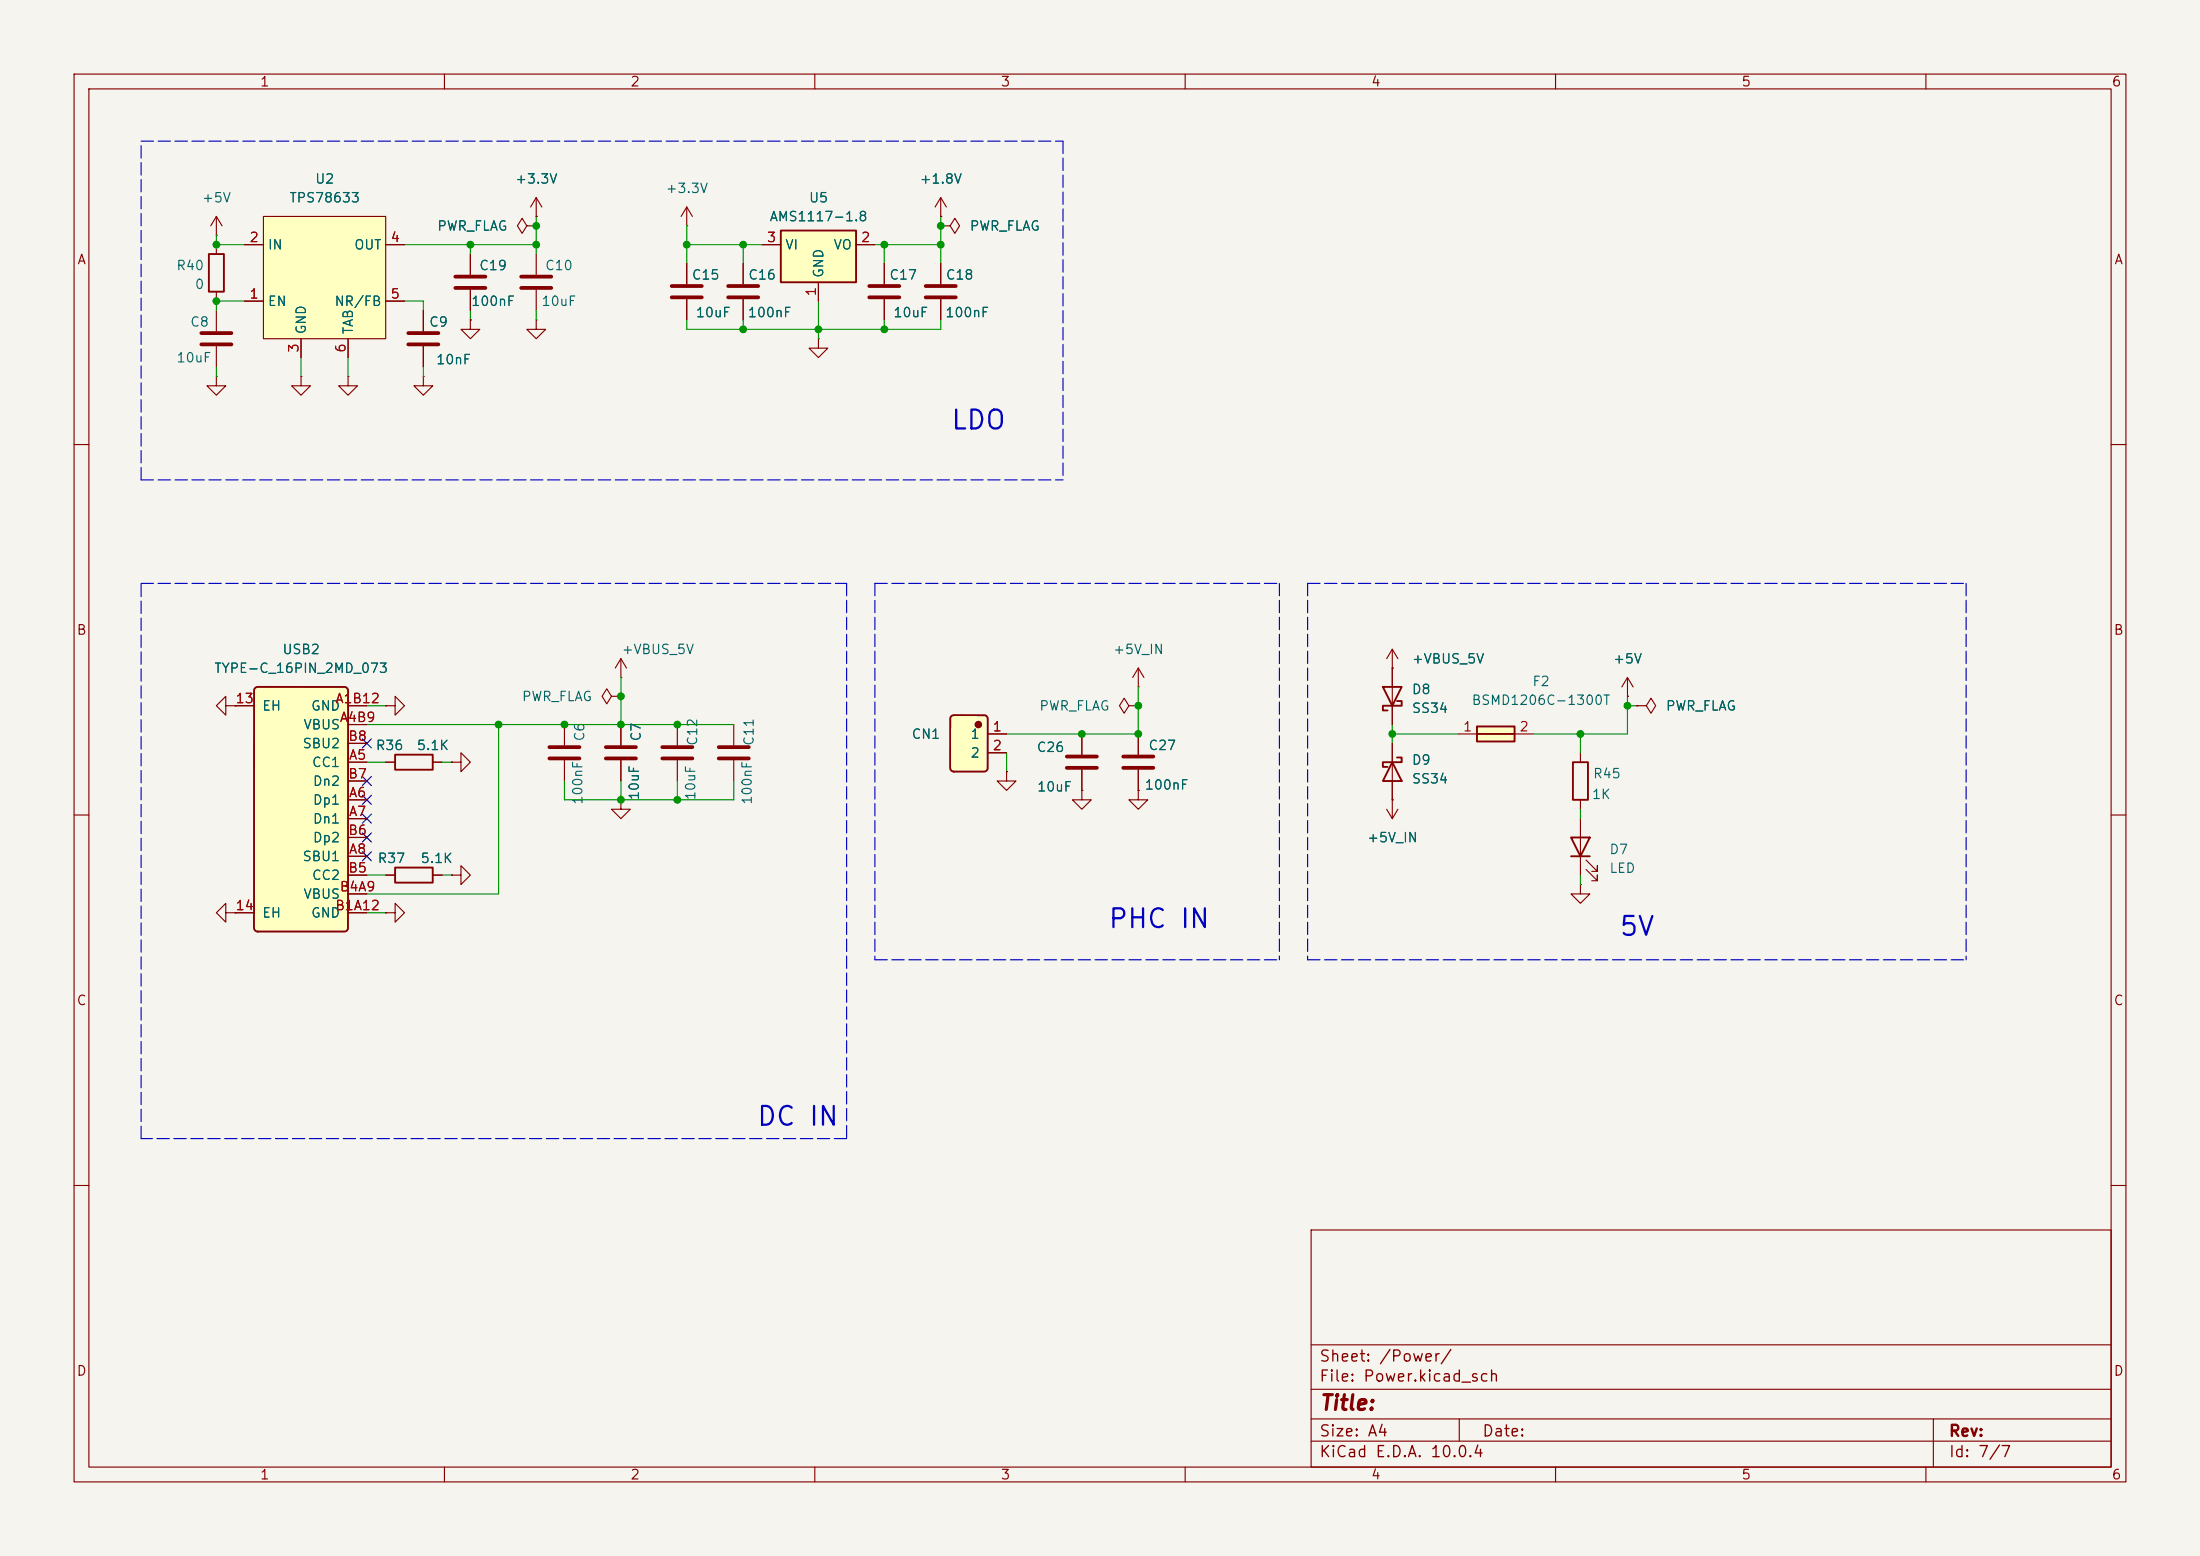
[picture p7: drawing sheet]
<svg xmlns="http://www.w3.org/2000/svg" width="297mm" height="210mm" viewBox="0 0 297 210" stroke-linecap="round" stroke-linejoin="round" font-family="sans-serif">
<path d="M0 0h297v210h-297z" fill="#f5f4ef" stroke="#f5f4ef" stroke-width=".14"/>
<g fill="none" stroke="#840000" stroke-width=".15">
<path d="M10 10h277v190h-277zM12 12h273v186h-273zM60 10v2M110 10v2M160 10v2M210 10v2M260 10v2M29.2 41.9v2.8M29.2 46.7v2.8M10 60h2M285 60h2M30.5 95.3v-1.3l-1.3 1.3 1.3 1.2v-1.2h1.2"/>
<path d="M31.7 95.3h.1M146 99.1v2.8M10 110h2M135.9 104.1v1.3h1.3l-1.3 1.3-1.3-1.3h1.3M135.9 104.1h.1M146 103.9v2.8M285 110h2M10 160h2M177 166h108v32h-108zM285 160h2M60 198v2M110 198v2"/>
<path d="M160 198v2M177 194.5h108M177 191.5h108M177 187.5h108M177 181.5h108M197 191.5v3M210 198v2M260 198v2M261 191.5v6.5"/>
</g>
<path d="M27.2 46.5h4M27.2 45h4M144 102.1h4.1M144 103.6h4.1" fill="none" stroke="#840000" stroke-width=".51"/>
<path d="M128.4 96.7l.4-.2h4.1l.4 .2v.3v6.7v.2l-.5 .2h-4a.51 .51 0 0 1-.5-.5v-6.7z" fill="#ffffc2"/>
<circle cx="132.1" cy="97.8" r=".38" fill="#840000" stroke="#840000" stroke-width=".25"/>
<path d="M128.4 96.7l.4-.2h4.1l.4 .2v.3v6.7v.2l-.5 .2h-4a.51 .51 0 0 1-.5-.5v-6.7z" fill="none" stroke="#840000" stroke-width=".25"/>
<g fill="none" stroke="#840000" stroke-width=".15">
<path d="M71.1 30.5l-.6-1-.7 1 .7 1 .6-1h1.3M72.4 29.2h.1M72.4 30.5h.1M72.4 26.7l-.8 1.2M72.4 26.7l.8 1.2M72.4 26.7v2.5M40.6 50.8v1.3h1.3l-1.3 1.2-1.2-1.2h1.2M40.6 50.8h.1M47 50.8v1.3h1.3l-1.3 1.2-1.3-1.2h1.3M47 50.8h.1M133.3 99.1h2.6M133.3 101.6h2.6"/>
<path d="M146 106.7v1.3h1.3l-1.3 1.2-1.2-1.2h1.2M146 106.7h.1"/>
</g>
<path d="M35.6 29.2h16.5v16.5h-16.5z" fill="#ffffc2"/>
<g fill="none" stroke="#840000" stroke-width=".15">
<path d="M29.2 31.8h.1M29.2 29.2l-.8 1.3M29.2 29.2l.8 1.3M29.2 29.2v2.6M29.2 33v1.3M29.2 39.4v1.2M33 33h2.6M35.6 29.2h16.5v16.5h-16.5zM52.1 33h2.5M33 40.6h2.6M40.6 45.7v2.6M47 45.7v2.6"/>
<path d="M52.1 40.6h2.5M57.1 50.8v1.3h1.3l-1.3 1.2-1.2-1.2h1.2M57.1 50.8h.1M152.4 95.3l-.6-1.1-.7 1.1 .7 1 .6-1h1.3M153.7 92.7h.1M153.7 95.3h.1M153.7 90.2v2.5M153.7 99.1v2.8M153.7 90.2l-.8 1.2M153.7 90.2l.7 1.2M52.1 102.9h1.2M58.4 102.9h1.3"/>
<path d="M61 102.9h1.2v-1.3l1.3 1.3-1.3 1.2v-1.2M61 102.9h.1M61 118.1h1.2v-1.3l1.3 1.3-1.3 1.3v-1.3M61 118.1h.1M153.7 106.7v1.3h1.2l-1.2 1.2-1.3-1.2h1.3M153.7 106.7h.1M153.7 103.9v2.8M30.5 123.2v-1.3l-1.3 1.3 1.3 1.3v-1.3h1.2M31.7 123.2h.1"/>
</g>
<path d="M151.6 102.1h4.1M151.6 103.6h4.1" fill="none" stroke="#840000" stroke-width=".51"/>
<path d="M28.2 34.3h2v5.1h-2zM53.3 101.9h5.1v2h-5.1z" fill="none" stroke="#840000" stroke-width=".25"/>
<path d="M34.4 92.9l.4-.2h11.8l.2 .2 .2 .3v32.2l-.2 .2-.3 .1h-11.7a.51 .51 0 0 1-.5-.5v-32.1z" fill="#ffffc2"/>
<path d="M34.4 92.9l.4-.2h11.8l.2 .2 .2 .3v32.2l-.2 .2-.3 .1h-11.7a.51 .51 0 0 1-.5-.5v-32.1zM188 102.9l1.2 2.5h-2.5zM188.6 102.2h.6v.7h-2.5v.6h.6M212.3 102.9h2.1v5.1h-2.1z" fill="none" stroke="#840000" stroke-width=".25"/>
<g fill="none" stroke="#840000" stroke-width=".15">
<path d="M63.5 34.3v2.8M63.5 39.1v2.8M72.4 34.3v2.8M72.4 39.1v2.8M63.5 43.2v1.3h1.3l-1.3 1.2-1.3-1.2h1.3M63.5 43.2h.1M72.4 43.2v1.3h1.3l-1.3 1.2-1.3-1.2h1.3M72.4 43.2h.1M31.7 95.3h2.6M47 95.3h2.5M47 97.8h2.5M76.2 97.8v2.8"/>
<path d="M82.5 94l-.6-1-.6 1 .6 1 .6-1h1.3M83.8 91.4h.1M83.8 94h.1M83.8 88.9v2.5M83.8 97.8v2.8M83.8 88.9l.8 1.3M83.8 88.9l-.7 1.3M91.4 97.8v2.8M99.1 97.8v2.8M219.7 94h.1M219.7 91.4l-.8 1.3M219.7 91.4l.8 1.3"/>
<path d="M219.7 91.4v2.6M47 102.9h2.5M47 108h2.5M47 110.5h2.5M47 115.6h2.5M47 118.1h2.5M47 113h2.5M47 105.4h2.5M47 100.3h2.5M76.2 102.6v2.8M83.8 102.6v2.8M91.4 102.6v2.8"/>
<path d="M99.1 102.6v2.8M187.2 109.2l.8 1.3M188 108h.1M188 100.3v10.2M188.7 109.2l-.7 1.3M213.4 119.4v1.3h1.2l-1.2 1.2-1.3-1.2h1.3M213.4 119.4h.1M213.4 101.6v1.3M213.4 108v1.2M31.7 123.2h2.6M47 123.2h2.5M47 120.7h2.5"/>
</g>
<path d="M61.5 38.9h4M61.5 37.3h4M70.4 38.9h4M70.4 37.3h4M74.2 100.8h4M74.2 102.4h4M81.8 100.8h4.1M81.8 102.4h4.1M89.4 100.8h4.1M89.4 102.4h4.1M97 100.8h4.1M97 102.4h4.1" fill="none" stroke="#840000" stroke-width=".51"/>
<path d="M199.4 98h5.1v2.1h-5.1z" fill="#ffffc2"/>
<path d="M186.7 92.7h2.5l-1.2 2.6zM188.6 94.6h.6v.7h-2.5v.6h.6M199.4 98h5.1v2.1h-5.1zM199.4 99.1h5.1M53.3 117.1h5.1v2h-5.1zM212.1 113h2.5l-1.2 2.6zM212.1 115.6h2.5" fill="none" stroke="#840000" stroke-width=".25"/>
<g fill="none" stroke="#840000" stroke-width=".15">
<path d="M188 90.2h.1M188 87.6l.7 1.3M188 87.6l-.8 1.3M188 87.6v10.2M196.8 99.1h2.6M204.5 99.1h2.5M221 95.3h1.2l.7-1.1 .6 1.1-.6 1-.7-1M221 95.3h.1M52.1 118.1h1.2M58.4 118.1h1.3M83.8 108v1.2h1.3l-1.3 1.3-1.3-1.3h1.3M83.8 108h.1"/>
<path d="M213.4 110.5v7.6M214.1 117.3l1.5 1.6v-.8v.8h-.7M214.1 116.1l1.5 1.5v-.8v.8h-.7M52.1 123.2h1.2v-1.3l1.3 1.3-1.3 1.3v-1.3M52.1 123.2h.1"/>
</g>
<path d="M105.4 31.1h10.2v7h-10.2z" fill="#ffffc2"/>
<path d="M105.4 31.1h10.2v7h-10.2z" fill="none" stroke="#840000" stroke-width=".25"/>
<g fill="none" stroke="#840000" stroke-width=".15">
<path d="M33 33h2.6M52.1 33h2.5M63.5 34.3v2.8M63.5 39.1v2.8M72.4 29.2h.1M72.4 30.5h.1M92.7 30.5h.1M92.7 27.9l-.8 1.3M92.7 27.9l.8 1.3M92.7 27.9v2.6M92.7 35.6v2.8M100.3 35.6v2.8"/>
<path d="M102.9 33h2.5M110.5 38.1v2.5M115.6 33h2.5M119.4 35.6v2.8M127 29.2h.1M127 30.5h1.3l.6-1 .6 1-.6 1-.6-1M127 30.5h.1M127 26.7l-.8 1.2M127 26.7l.8 1.2M127 26.7v2.5M127 35.6v2.8M29.2 50.8v1.3h1.3l-1.3 1.2-1.3-1.2h1.3"/>
<path d="M29.2 50.8h.1M33 40.6h2.6M40.6 45.7v2.6M47 45.7v2.6M52.1 40.6h2.5M57.1 41.9v2.8M57.1 46.7v2.8M63.5 43.2h.1M92.7 40.4v2.8M100.3 40.4v2.8M110.5 45.7v1.3h1.3l-1.3 1.3-1.3-1.3h1.3M110.5 45.7h.1"/>
<path d="M119.4 40.4v2.8M127 40.4v2.8M31.7 95.3h.1M31.7 95.3h2.6M47 95.3h2.5M47 97.8h2.5M52.1 95.3h1.2v-1.3l1.3 1.3-1.3 1.2v-1.2M52.1 95.3h.1M83.8 97.8v2.8M133.3 99.1h2.6M146 99.1v2.8M153.7 99.1v2.8"/>
<path d="M188 90.2h.1M188 90.2v2.5M188 95.3v2.5M219.7 94h.1M221 95.3h.1M47 102.9h2.5M47 108h2.5M47 110.5h2.5M47 115.6h2.5M47 118.1h2.5M47 113h2.5M47 105.4h2.5"/>
<path d="M47 100.3h2.5M52.1 102.9h1.2M52.1 118.1h1.2M58.4 102.9h1.3M58.4 118.1h1.3M61 118.1h.1M61 102.9h.1M83.8 108h.1M83.8 102.6v2.8M133.3 101.6h2.6M135.9 104.1h.1M146 106.7h.1"/>
<path d="M146 103.9v2.8M153.7 106.7h.1M153.7 103.9v2.8M188 108h.1M188 100.3v2.6M188 105.4v2.6M31.7 123.2h.1M31.7 123.2h2.6M47 123.2h2.5M47 120.7h2.5M52.1 123.2h.1"/>
</g>
<path d="M90.7 38.6h4M98.3 38.6h4.1M117.3 38.6h4.1M125 38.6h4M55.1 46.5h4.1M55.1 45h4.1M90.7 40.1h4M98.3 40.1h4.1M117.3 40.1h4.1M125 40.1h4" fill="none" stroke="#840000" stroke-width=".51"/>
<g fill="none" stroke="#0000c2" stroke-width=".15" stroke-dasharray="1.7 .6">
<path d="M19 19.1h124.5M143.5 19.1v45.7M19 78.7h95.3M19 64.8h124.5M19 64.8v-45.7M114.3 78.7v75M118.1 78.7h54.6M118.1 78.7v50.8M172.7 78.7v50.8M176.5 78.7h88.9M176.5 78.7v50.8M265.4 78.7v50.8"/>
<path d="M118.1 129.5h54.6M176.5 129.5h88.9M19 153.7v-75M114.3 153.7h-95.3"/>
</g>
<g fill="none" stroke="#009600" stroke-width=".15">
<path d="M29.2 31.8v1.2h3.8M54.6 33h17.8M63.5 33v1.3M72.4 29.2v5.1M92.7 33h10.2M92.7 30.5v5.1M100.3 33v2.6M118.1 33h8.9M119.4 33v2.6M127 29.2v6.4M29.2 49.5v1.3M33 40.6h-3.8v1.3"/>
<path d="M40.6 48.3v2.5M47 48.3v2.5M54.6 40.6h2.5v1.3M57.1 49.5v1.3M63.5 41.9v1.3M72.4 41.9v1.3M92.7 43.2v1.3h34.3v-1.3M100.3 43.2v1.3M110.5 40.6v5.1M119.4 43.2v1.3M49.5 97.8h49.6M49.5 95.3h2.6"/>
<path d="M67.3 97.8v22.9h-17.8M83.8 91.4v6.4M153.7 92.7v6.4h-17.8M188 99.1h8.8M188 97.8v2.5M213.4 99.1v2.5M219.7 94v5.1h-12.7M219.7 95.3h1.3M49.5 102.9h2.6M49.5 118.1h2.6M59.7 102.9h1.3M59.7 118.1h1.3"/>
<path d="M76.2 105.4v2.6h22.9v-2.6M83.8 105.4v2.6M91.4 105.4v2.6M135.9 101.6v2.5M213.4 109.2v1.3M213.4 118.1v1.3M49.5 123.2h2.6"/>
</g>
<path d="M48.9 99.7l1.2 1.2M50.1 99.7l-1.2 1.2M48.9 115l1.2 1.2M48.9 107.3l1.2 1.3M48.9 109.9l1.2 1.2M48.9 112.4l1.2 1.2M48.9 104.8l1.2 1.2M50.1 115l-1.2 1.2M50.1 107.3l-1.2 1.3M50.1 109.9l-1.2 1.2M50.1 112.4l-1.2 1.2M50.1 104.8l-1.2 1.2" fill="none" stroke="#000084" stroke-width=".15"/>
<g fill="#009600" stroke="#009600" stroke-width=".14">
<circle cx="110.5" cy="44.5" r=".46"/>
<circle cx="91.4" cy="108" r=".46"/>
<circle cx="83.8" cy="97.8" r=".46"/>
<circle cx="100.3" cy="44.5" r=".46"/>
<circle cx="91.4" cy="97.8" r=".46"/>
<circle cx="83.8" cy="108" r=".46"/>
<circle cx="127" cy="30.5" r=".46"/>
<circle cx="119.4" cy="33" r=".46"/>
<circle cx="119.4" cy="44.5" r=".46"/>
<circle cx="127" cy="33" r=".46"/>
<circle cx="153.7" cy="99.1" r=".46"/>
<circle cx="146" cy="99.1" r=".46"/>
<circle cx="153.7" cy="95.3" r=".46"/>
<circle cx="72.4" cy="30.5" r=".46"/>
<circle cx="29.2" cy="33" r=".46"/>
<circle cx="29.2" cy="40.6" r=".46"/>
<circle cx="188" cy="99.1" r=".46"/>
<circle cx="213.4" cy="99.1" r=".46"/>
<circle cx="219.7" cy="95.3" r=".46"/>
<circle cx="92.7" cy="33" r=".46"/>
<circle cx="100.3" cy="33" r=".46"/>
<circle cx="72.4" cy="33" r=".46"/>
<circle cx="67.3" cy="97.8" r=".46"/>
<circle cx="76.2" cy="97.8" r=".46"/>
<circle cx="83.8" cy="94" r=".46"/>
<circle cx="63.5" cy="33" r=".46"/>
</g>
<g font-size="2.5" fill="#0000c2">
<text x="128.2" y="58.6">LDO</text>
<text x="149.5" y="125.9">PHC IN</text>
<text x="218.5" y="126.9">5V</text>
<text x="102" y="152.6">DC IN</text>
</g>
<text font-size="2" fill="#840000" x="178" y="190.8">Title:</text>
<g font-size="1.5" fill="#840000">
<text x="178" y="184.2">Sheet: /Power/</text>
<text x="178" y="186.9">File: Power.kicad_sch</text>
<text x="178" y="197.1">KiCad E.D.A. 10.0.4</text>
<text x="178" y="194.3">Size: A4</text>
<text x="200" y="194.3">Date:</text>
<text x="263" y="194.3">Rev:</text>
<text x="263" y="197.1">Id: 7/7</text>
</g>
<g font-size="1.3" fill="#840000">
<text x="35" y="12">1</text>
<text x="85" y="12">2</text>
<text x="135" y="12">3</text>
<text x="185" y="12">4</text>
<text x="235" y="12">5</text>
<text x="285" y="12">6</text>
<text x="10.3" y="36">A</text>
<text x="285.3" y="36">A</text>
<text x="10.3" y="86">B</text>
<text x="285.3" y="86">B</text>
<text x="10.3" y="136">C</text>
<text x="285.3" y="136">C</text>
<text x="10.3" y="186">D</text>
<text x="285.3" y="186">D</text>
<text x="35" y="200">1</text>
<text x="85" y="200">2</text>
<text x="135" y="200">3</text>
<text x="185" y="200">4</text>
<text x="235" y="200">5</text>
<text x="285" y="200">6</text>
</g>
<g font-size="1.3" fill="#006464">
<text x="27.2" y="27.6">+5V</text>
<text x="39" y="27.6">TPS78633</text>
<text x="42.4" y="25.1">U2</text>
<text x="69.4" y="25.1">+3.3V</text>
<text x="89.8" y="26.4">+3.3V</text>
<text x="109.1" y="27.6">U5</text>
<text x="124.1" y="25.1">+1.8V</text>
<text x="36.1" y="34">IN</text>
<text x="47.7" y="34">OUT</text>
<text x="58.9" y="31.5">PWR_FLAG</text>
<text x="103.8" y="30.2">AMS1117-1.8</text>
<text x="105.9" y="34">VI</text>
<text x="112.4" y="34">VO</text>
<text x="130.8" y="31.5">PWR_FLAG</text>
<text x="23.7" y="36.8">R40</text>
<text x="26.2" y="39.3">0</text>
<text x="36.1" y="41.6">EN</text>
<text x="45.1" y="41.6">NR/FB</text>
<text x="63.5" y="41.6">100nF</text>
<text x="64.6" y="36.8">C19</text>
<text x="73" y="41.6">10uF</text>
<text x="73.5" y="36.8">C10</text>
<text x="93.3" y="38.1">C15</text>
<text x="100.9" y="38.1">C16</text>
<text x="111.5" y="37.6" transform="rotate(-90 111.5 37.6)">GND</text>
<text x="120" y="38.1">C17</text>
<text x="127.6" y="38.1">C18</text>
<text x="25.6" y="44.4">C8</text>
<text x="41.6" y="45.2" transform="rotate(-90 41.6 45.2)">GND</text>
<text x="48" y="45.2" transform="rotate(-90 48 45.2)">TAB</text>
<text x="57.8" y="44.4">C9</text>
<text x="93.8" y="43.1">10uF</text>
<text x="100.9" y="43.1">100nF</text>
<text x="120.5" y="43.1">10uF</text>
<text x="127.5" y="43.1">100nF</text>
<text x="23.7" y="49.2">10uF</text>
<text x="58.8" y="49.5">10nF</text>
<text x="38" y="88.6">USB2</text>
<text x="83.8" y="88.6">+VBUS_5V</text>
<text x="150.2" y="88.6">+5V_IN</text>
<text x="190.5" y="89.9">+VBUS_5V</text>
<text x="217.7" y="89.9">+5V</text>
<text x="28.8" y="91.1">TYPE-C_16PIN_2MD_073</text>
<text x="70.4" y="95">PWR_FLAG</text>
<text x="190.5" y="94">D8</text>
<text x="198.6" y="95.5">BSMD1206C-1300T</text>
<text x="206.8" y="92.9">F2</text>
<text x="35.3" y="96.2">EH</text>
<text x="40.8" y="101.3">SBU2</text>
<text x="40.9" y="98.8">VBUS</text>
<text x="41.9" y="96.2">GND</text>
<text x="50.6" y="101.6">R36</text>
<text x="56.2" y="101.6">5.1K</text>
<text x="79.2" y="100.1" transform="rotate(-90 79.2 100.1)">C6</text>
<text x="86.8" y="100.1" transform="rotate(-90 86.8 100.1)">C7</text>
<text x="94.4" y="100.8" transform="rotate(-90 94.4 100.8)">C12</text>
<text x="102.1" y="100.8" transform="rotate(-90 102.1 100.8)">C11</text>
<text x="123" y="100">CN1</text>
<text x="130.9" y="100">1</text>
<text x="139.9" y="101.8">C26</text>
<text x="140.2" y="96.2">PWR_FLAG</text>
<text x="154.9" y="101.6">C27</text>
<text x="190.5" y="96.5">SS34</text>
<text x="224.8" y="96.2">PWR_FLAG</text>
<text x="42" y="103.8">CC1</text>
<text x="42.1" y="106.4">Dn2</text>
<text x="130.9" y="102.6">2</text>
<text x="139.9" y="107.1">10uF</text>
<text x="154.4" y="106.9">100nF</text>
<text x="190.5" y="103.5">D9</text>
<text x="190.5" y="106.1">SS34</text>
<text x="215" y="105.4">R45</text>
<text x="42.1" y="108.9">Dp1</text>
<text x="42.1" y="111.5">Dn1</text>
<text x="78.9" y="108.7" transform="rotate(-90 78.9 108.7)">100nF</text>
<text x="86.6" y="108.1" transform="rotate(-90 86.6 108.1)">10uF</text>
<text x="94.2" y="108.1" transform="rotate(-90 94.2 108.1)">10uF</text>
<text x="101.8" y="108.7" transform="rotate(-90 101.8 108.7)">100nF</text>
<text x="214.8" y="108.2">1K</text>
<text x="40.8" y="116.5">SBU1</text>
<text x="42" y="119.1">CC2</text>
<text x="42.1" y="114">Dp2</text>
<text x="50.9" y="116.8">R37</text>
<text x="56.7" y="116.8">5.1K</text>
<text x="184.5" y="114">+5V_IN</text>
<text x="217.2" y="115.6">D7</text>
<text x="217.2" y="118.1">LED</text>
<text x="35.3" y="124.2">EH</text>
<text x="40.9" y="121.6">VBUS</text>
<text x="41.9" y="124.2">GND</text>
</g>
<g font-size="1.3" fill="#a90000">
<text x="33.6" y="33">2</text>
<text x="52.6" y="33">4</text>
<text x="103.4" y="33">3</text>
<text x="116.1" y="33">2</text>
<text x="33.6" y="40.6">1</text>
<text x="52.6" y="40.6">5</text>
<text x="110.5" y="40.1" transform="rotate(-90 110.5 40.1)">1</text>
<text x="40.6" y="47.7" transform="rotate(-90 40.6 47.7)">3</text>
<text x="47" y="47.7" transform="rotate(-90 47 47.7)">6</text>
<text x="31.7" y="95.2">13</text>
<text x="45.2" y="95.2">A1B12</text>
<text x="45.8" y="97.8">A4B9</text>
<text x="46.9" y="100.3">B8</text>
<text x="133.9" y="99">1</text>
<text x="133.9" y="101.6">2</text>
<text x="197.4" y="99">1</text>
<text x="205" y="99">2</text>
<text x="46.9" y="105.4">B7</text>
<text x="47" y="102.8">A5</text>
<text x="47" y="107.9">A6</text>
<text x="46.9" y="113">B6</text>
<text x="47" y="110.5">A7</text>
<text x="46.9" y="118.1">B5</text>
<text x="47" y="115.5">A8</text>
<text x="31.7" y="123.2">14</text>
<text x="45.2" y="123.2">B1A12</text>
<text x="45.8" y="120.6">B4A9</text>
</g>
</svg>
